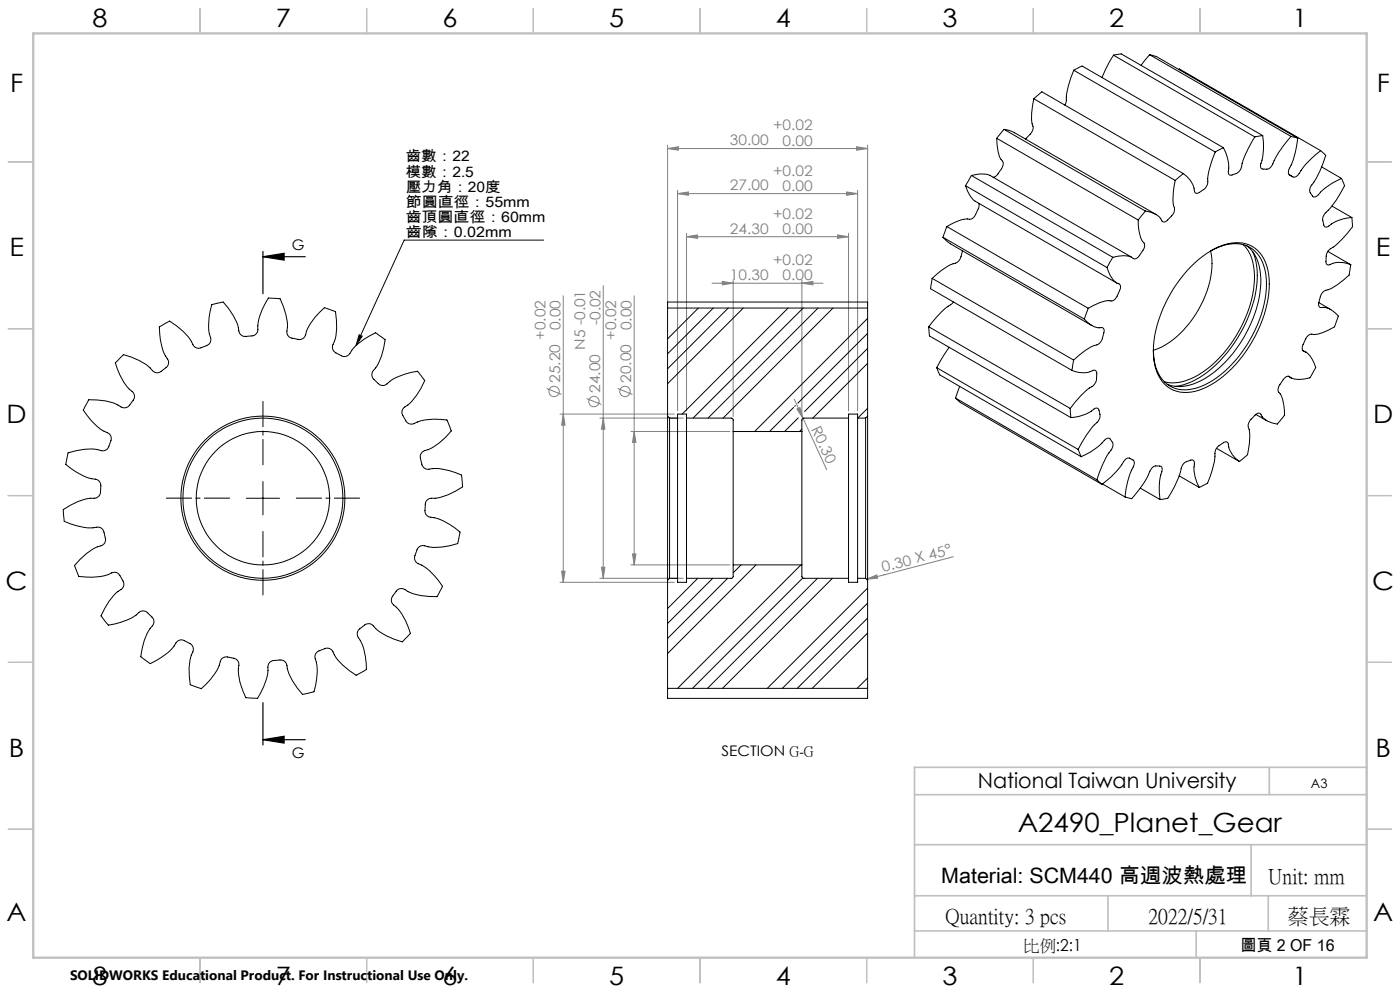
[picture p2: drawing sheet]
<svg xmlns="http://www.w3.org/2000/svg" width="420mm" height="297mm" viewBox="0 0 420 297" stroke-linecap="round" stroke-linejoin="round" font-family="sans-serif">
<g fill="none" stroke="#808080" stroke-width=".3">
<path d="M200.3 44.5l3.3-.5v1zM200.3 43.5v47.8M200.3 44.5h60M203.3 58l3.3-.5v1zM203.3 57v66.1M203.3 58h54M254 57.5l3.3 .5-3.3 .5zM257 44l3.3 .5-3.3 .5zM257.3 57v66.1M260.3 43.5v47.8M206 70.9l3.3-.5v1zM206 69.9v53.2"/>
<path d="M206 70.9h48.6M251.2 70.4l3.4 .5-3.4 .5zM254.6 69.9v53.2M169 88.6v85.9M181 85.6v87.7M190.3 88.6v80.7M213.6 84.9h33.3M216.7 84.3l3.3 .6-3.3 .5zM220 83.9v41M240.6 84.9l3.3-.6v1.1zM240.6 83.9v41M164 116.4l4.5 1.8"/>
<path d="M176 119.4l4.4 1.8M185.3 116.4l4.4 1.8M238.3 119.6l9.7 21.2M168 124.1h34.3M169 124.1l.5 3.3h-1zM180 125.3h25M181 125.3l.5 3.3h-1.1zM189.3 129.3h29.7M190.3 129.3l.5 3.3h-1zM239.1 122.6l.9-.4 .9 3.2zM168 174.5h34.3M168.5 171.2h1l-.5 3.3z"/>
<path d="M180 173.3h25M180.4 170h1.1l-.5 3.3zM189.3 169.3h29.7M189.8 166h1l-.5 3.3zM260 173.6l3-1.3 .3 1zM286 166.9l-26 6.7"/>
<circle cx="166.2" cy="117.3" r="1.55"/>
<circle cx="187.5" cy="117.3" r="1.55"/>
<circle cx="178.2" cy="120.3" r="1.55"/>
</g>
<path d="M163.1 72h-41.9l-14.4 31.5M107.7 100.3l1 .4-1.9 2.8zM73.9 149.3h10M78.9 144.3v10" fill="none" stroke="#000" stroke-width=".3"/>
<path d="M78.9 76.9l6.3-1v2.1zM78.9 76.9h12.7M78.9 75.3v12.7M78.9 210.6v12.7M78.9 221.7l6.3-1v2zM78.9 221.7h12.7" fill="none" stroke="#000" stroke-width=".35"/>
<path d="M78.9 139.3v-19M68.9 149.3h-19M78.9 159.3v19M88.9 149.3h19" fill="none" stroke="#000" stroke-width=".3" stroke-dasharray="30.5 1.3 1.3 1.3" stroke-dashoffset="22.9"/>
<g fill="none" stroke="#c0c0c0" stroke-width=".35">
<path d="M60 2.5v7.5M110 2.5v7.5M160 2.5v7.5M210 2.5v7.5M260 2.5v7.5M310 2.5v7.5M360 2.5v7.5M2.5 48.5h7.5M410 48.5h7.5M2.5 98.5h7.5M410 98.5h7.5M2.5 148.5h7.5"/>
<path d="M410 148.5h7.5M2.5 198.5h7.5M410 198.5h7.5M2.5 248.5h7.5M410 248.5h7.5M60 287v7.5M110 287v7.5M160 287v7.5M210 287v7.5M260 287v7.5M310 287v7.5M360 287v7.5"/>
</g>
<path d="M274.4 238.2h135.6M380.8 230v8.2M410 230h-135.6v56.9M274.4 253.1h135.6M375.3 253.1v15.4M274.4 279h135.7M274.4 268.5h135.6M332.4 268.5v10.5M358.8 279v8M380.5 268.5v10.5" fill="none" stroke="#c0c0c0" stroke-width=".5"/>
<path d="M10 10h400v277h-400z" fill="none" stroke="#c0c0c0" stroke-width=".7"/>
<g fill="#000">
<path d="M107.7 100.3l1 .4-1.9 2.8z"/>
<path d="M78.9 76.9l6.3-1v2.1zM78.9 221.7l6.3-1v2z"/>
</g>
<g fill="#808080">
<path d="M260 173.6l3-1.3 .3 1z"/>
<path d="M239.1 122.6l.9-.4 .9 3.2z"/>
<path d="M206 70.9l3.3-.5v1zM251.2 70.4l3.4 .5-3.4 .5zM203.3 58l3.3-.5v1zM254 57.5l3.3 .5-3.3 .5z"/>
<path d="M240.6 84.9l3.3-.6v1.1zM216.7 84.3l3.3 .6-3.3 .5z"/>
<path d="M190.3 129.3l.5 3.3h-1zM189.8 166h1l-.5 3.3zM181 125.3l.5 3.3h-1.1zM180.4 170h1.1l-.5 3.3z"/>
<path d="M169 124.1l.5 3.3h-1zM168.5 171.2h1l-.5 3.3z"/>
<path d="M200.3 44.5l3.3-.5v1zM257 44l3.3 .5-3.3 .5z"/>
</g>
<g fill="none" stroke="#000" stroke-width=".3">
<path d="M334 16.5l-1.3 2.2-2.1 4.5M334 16.5l2.4-.3 42.4 24.4M334 16.5l42.4 24.5M344.9 16.4l-2.6 3.2M344.9 16.4l2 .5 42.4 24.5M344.9 16.4l42.4 24.5M301.2 38.8l-2.2 2.6M301.2 38.8l2.3 .5 .8 .5 42.5 24.5M301.2 38.8l42.4 24.4M310.1 29.6a20 20 0 0 0-.5 7.5 3.4 3.4 0 0 1-1.4 4l-.6 .6M310.1 29.6l2.5-2.1 42.4 24.5M310.1 29.6l42.5 24.5"/>
<path d="M322.1 21.1a24.8 24.8 0 0 0-2.4 9.8l-.3 .6M322.1 21.1l2.5-1.3 42.4 24.5M322.1 21.1l42.5 24.4M353.6 20.8l.2-.1 42.4 24.5M289.7 55.7a8.5 8.5 0 0 0 2.8 4.6l42.5 24.5M289.7 55.7l42.4 24.5M291.4 52.6l-1.7 3.1M291.4 52.6a8 8 0 0 1 5.6 0l42.4 24.4M291.4 52.6l42.4 24.5M299 41.4a12.8 12.8 0 0 0 1.3 6.4 2.42 2.42 0 0 1-.4 3.5l-.3 .4a2.49 2.49 0 0 1-1.7 1.4M299 41.4l42.5 24.5M352.6 54.1a16 16 0 0 0-.2 8.8 6.2 6.2 0 0 1-3.2 3.6h-.4a5.8 5.8 0 0 0-5.2-3.3"/>
<path d="M355 52l-2.4 2.1M364.6 45.5a21.8 21.8 0 0 0-2.3 9.6 5.1 5.1 0 0 1-3.5 2.8l-.3-.2a7.9 7.9 0 0 0-3.5-5.7M367 44.3l-2.4 1.2M376.4 41a30.2 30.2 0 0 0-4.3 9.9 4.1 4.1 0 0 1-3.2 1.6l-.4-.6a11.9 11.9 0 0 0-1.5-7.6M378.8 40.6l-2.4 .4M378.8 40.6a18 18 0 0 1-.7 9 1.23 1.23 0 0 0 1.7 1.1 2.01 2.01 0 0 0 2-1.6l1.8-3.4 3.7-4.8M386.8 52.3l1 .6M387.3 40.9l2 .5M389.3 41.4a24.9 24.9 0 0 1-2.7 9.7 1.81 1.81 0 0 0 1.5 2l.7-.2 .5-.3a26.5 26.5 0 0 1 6.9-7.4M396.2 45.2l1.5 1.4a33.3 33.3 0 0 1-4.7 9.8 2.57 2.57 0 0 0 1.3 2.7l.7-.3a19.2 19.2 0 0 1 7.4-5.3M396.5 50l5.9 3.5M402.4 53.5l1 2.2a33.5 33.5 0 0 1-6.3 8.9 3.9 3.9 0 0 0 .4 3.4h.6a13.3 13.3 0 0 1 7.5-2.8"/>
<path d="M282.9 71.1l2.3 2M282.9 71.1l42.4 24.5M284.1 67.9l-1.2 3.2M284.1 67.9l42.4 24.5M285.2 73.1l42.4 24.5M288.7 75.2a5.6 5.6 0 0 1-1.8 3.6l-1.6 .5-1.4 .7-4.3 3.4M293.6 60.9a6 6 0 0 1-2.2 4.7 9.2 9.2 0 0 0-6 1.5l-1.3 .8M333.8 77.1l-1.7 3.1M339.4 77.1a5.7 5.7 0 0 0-3.9-.3l-1.7 .3M341.5 65.9a9.8 9.8 0 0 0 1.7 6.9 3.7 3.7 0 0 1-1.1 3.4 1.81 1.81 0 0 1-2.1 1.3l-.5-.4M343.6 63.2l-2.1 2.7M357.3 79.9a22 22 0 0 1 13.3-7.2 9 9 0 0 1 9.5 7.2 28.2 28.2 0 0 1-2.8 19.3 35 35 0 0 1-16.4 17.3 9.9 9.9 0 0 1-12.1-2 16.2 16.2 0 0 1-2.6-12.2 40.5 40.5 0 0 1 11.1-22.4z"/>
<path d="M363.2 75.2a12.4 12.4 0 0 1 11.7-1.1 11.3 11.3 0 0 1 5 9.6 37.2 37.2 0 0 1-12.4 27.5 18.8 18.8 0 0 1-13 5.6 9.4 9.4 0 0 1-8.2-8.7 4.6 4.6 0 0 1-.1-3.2 26.9 26.9 0 0 0 14.7-14.8 23.6 23.6 0 0 0 2.3-14.9zM373 73.3a13.5 13.5 0 0 1 3.3 10.5 37.9 37.9 0 0 1-16.6 28.5 13.2 13.2 0 0 1-10.4 2.1M374.1 73.7a12 12 0 0 1 4.1 9.8 37.5 37.5 0 0 1-16.6 29.9 12.9 12.9 0 0 1-11.4 1.8M375.8 75.5a24.5 24.5 0 0 1-.7 17.9 38.5 38.5 0 0 1-16.4 20.4l-3.6 1.5-2.5 .5M398.4 75.3l6.8 4M399.6 61.8l6 3.4M405.2 79.3l-.5 3.1a20.6 20.6 0 0 1-6.2 4.4 3.5 3.5 0 0 0-2.7 3.4 1.21 1.21 0 0 0 .6 2h1.3a6.2 6.2 0 0 1 3.8 2.5l-1.2 3.3a13.6 13.6 0 0 1-6.1 2.3 2.48 2.48 0 0 0-2.9 2.1l-.2 .5a1.82 1.82 0 0 0 0 2.4l1.1 .5a8.5 8.5 0 0 1 2.5 4.4l-1.7 3a8.4 8.4 0 0 1-5.5 .1M405.6 65.2l.2 2.7a25.8 25.8 0 0 1-7.3 7.3 5.1 5.1 0 0 0-.4 4.1l.4 .1a8 8 0 0 1 6.7-.1M200.3 92.3h60v32.4M209.5 92.3l-9.2 9.3M214 92.3l-13.7 13.7M218.5 92.3l-18.2 18.2"/>
<path d="M223 92.3l-22.7 22.7M236.4 92.3l-31.8 31.8M240.9 92.3l-33 33M245.4 92.3l-33 33M249.9 92.3l-33 33M260.3 92.2v-1.7h-60v34.2M260.3 95.4l-33.9 33.9M260.3 99.9l-20.9 20.9M278.6 97.9l.2 2.8 42.5 24.5M278.6 97.9l42.5 24.5M279.6 83.4l-.4 3.1 42.4 24.5M279.6 83.4l42.5 24.5"/>
<path d="M286 90.5l-.3 .4a21.5 21.5 0 0 0-7.1 7M325.3 95.6a6 6 0 0 0 5.5 2.6 2.34 2.34 0 0 1 .1 2.6l-.1 .2a3.2 3.2 0 0 1-3.1 2.7 23.1 23.1 0 0 0-5.6 4.2M326.5 92.4l-1.2 3.2M332.1 80.2a6.5 6.5 0 0 0 3.6 4.9 2.15 2.15 0 0 1-.2 2.8l-.2 .4a2.23 2.23 0 0 1-2.6 1.8 8.8 8.8 0 0 0-4.4 1.3l-1.8 1M395.6 90.7l3.6 2.1M36.1 107.2l1-.9 2.3 .7a15.1 15.1 0 0 1 6.9 4.5 3.2 3.2 0 0 0 3.2-1 2.01 2.01 0 0 0 .7-2.9l-1-1.7a21.3 21.3 0 0 1-1.4-7.9l3.1-1.8a16.8 16.8 0 0 1 7.4 7.7 3.3 3.3 0 0 0 3.5-.3 1.95 1.95 0 0 0 1.4-2.4l-.5-1.9-.1-1.9 .1-2.2 .8-3.9 3.5-.8 1.6 2a14.7 14.7 0 0 1 3.3 7.4 2.66 2.66 0 0 0 3 .8 2.05 2.05 0 0 0 2.5-2v-2a18.7 18.7 0 0 1 3.1-7.4l3.5 .2a19.2 19.2 0 0 1 2.2 8.6 2.2 2.2 0 0 0 1.4 3.2l1.4 .3a2.06 2.06 0 0 0 2.7-1.2l.6-1.9a19.5 19.5 0 0 1 5-6.3l3.3 1.2a18.6 18.6 0 0 1-.3 8.9 2.2 2.2 0 0 0 .5 3.5l1.2 .6a1.99 1.99 0 0 0 3-.5l1.1-1.6a19.9 19.9 0 0 1 6.6-4.6l2.8 2.1a16.3 16.3 0 0 1-3.8 9.9 3.3 3.3 0 0 0 1.6 3.1 1.94 1.94 0 0 0 2.8 .2l1.6-1.2 1.6-.9 2.1-.8 3.9-.8 2.1 2.7-1.1 2.3a15 15 0 0 1-5.4 6.1 3.2 3.2 0 0 0 .7 3.5 1.91 1.91 0 0 0 2.6 1l1.9-.8a19.9 19.9 0 0 1 8-.2l1.3 3.2a16.5 16.5 0 0 1-8.6 6.3 3.3 3.3 0 0 0-.3 3.5 1.93 1.93 0 0 0 2.2 1.7l2-.2a19.9 19.9 0 0 1 7.8 2l.3 3.5a15.8 15.8 0 0 1-10 3.5 3.2 3.2 0 0 0-1.3 3.1 1.93 1.93 0 0 0 1.7 2.5l1.9 .4a19.7 19.7 0 0 1 6.9 4.1l-.7 3.4a16.7 16.7 0 0 1-10.6 .6 3.2 3.2 0 0 0-2.1 2.8 1.87 1.87 0 0 0 .9 2.6l1.8 1a18 18 0 0 1 5.5 5.8l-1.7 3.1a18.7 18.7 0 0 1-8.8-1.5 2.22 2.22 0 0 0-3.4-.1l-.9 1.1a2 2 0 0 0 .1 3l1.5 1.4a19 19 0 0 1 3.5 7.1l-2.4 2.6a19.6 19.6 0 0 1-8-4 2.19 2.19 0 0 0-3.3-1.1l-1.1 .9a2.01 2.01 0 0 0-.8 2.9l1 1.7a18.4 18.4 0 0 1 1.4 7.9l-3 1.7a19.2 19.2 0 0 1-6.6-6.1 2.22 2.22 0 0 0-2.9-1.9l-.8 .3a2.21 2.21 0 0 0-2 2.7l.5 2a18.6 18.6 0 0 1-.9 7.9l-3.4 .8a19.6 19.6 0 0 1-4.6-7.6 2.2 2.2 0 0 0-2.2-2.7l-1.4 .1a2.03 2.03 0 0 0-2.2 2l-.1 2a20.9 20.9 0 0 1-3 7.4l-3.6-.2a16.9 16.9 0 0 1-2.1-10.4 3.3 3.3 0 0 0-3.1-1.7 1.93 1.93 0 0 0-2.4 1.3l-.7 1.9a20.4 20.4 0 0 1-5 6.2l-3.3-1.2a18.6 18.6 0 0 1 .3-8.9 2.2 2.2 0 0 0-.4-3.4l-1.3-.7a1.99 1.99 0 0 0-2.9 .5l-1.2 1.6a18.6 18.6 0 0 1-6.5 4.6l-2.9-2.1a18.4 18.4 0 0 1 2.8-8.4 2.2 2.2 0 0 0 .6-3.5l-1-.9a1.98 1.98 0 0 0-3-.4l-1.5 1.3a20.2 20.2 0 0 1-7.6 2.5l-2.2-2.8a19 19 0 0 1 5.1-7.3 2.22 2.22 0 0 0 1.6-2.9l-.7-1.3a2.14 2.14 0 0 0-2.8-1.4l-1.9 .8a20.4 20.4 0 0 1-8 .3l-1.2-3.3a18.9 18.9 0 0 1 6.9-5.6 2.18 2.18 0 0 0 2.3-2.6l-.3-1.4a1.97 1.97 0 0 0-2.3-1.9l-2 .2a19.9 19.9 0 0 1-7.7-2l-.3-3.5a18.4 18.4 0 0 1 8.2-3.4 2.24 2.24 0 0 0 3-1.8v-.9a2.23 2.23 0 0 0-1.6-3l-2-.3a20.7 20.7 0 0 1-6.9-4.1l.7-3.5a18.8 18.8 0 0 1 8.9-.9 2.21 2.21 0 0 0 3.3-1l.5-1.3a1.97 1.97 0 0 0-.9-2.8l-1.8-.9a20.9 20.9 0 0 1-5.4-5.9l1.6-3.1a18.1 18.1 0 0 1 8.8 1.6 2.24 2.24 0 0 0 3.5 0l.5-.7a2.18 2.18 0 0 0 .3-3.4l-1.5-1.3a19 19 0 0 1-3.6-7.2zM260.3 104.4l-18.9 18.9M260.3 108.9l-16.5 16.4M281 110.2l.9 2.2 42.4 24.5M281 110.2l42.4 24.5M284.8 104.1l-1.8 2.6-2 3.5M286.7 119.3l1.5 1.4 42.4 24.5"/>
<path d="M286.7 119.3l42.4 24.5M287.9 115.8l-1.2 3.5M321.6 111a7.8 7.8 0 0 0 6.7-.1 1.5 1.5 0 0 1 .7 2.1 2.95 2.95 0 0 1-1.4 2.8 19.7 19.7 0 0 0-6.5 6.6M322.1 107.9l-.5 3.1M386.5 112.7l.9 .6M387.4 113.3a1.42 1.42 0 0 0-2.4 .5l-.8 1.1a2.22 2.22 0 0 0-.1 3.1l.7 1.8 .5 3a2.92 2.92 0 0 1-1 3l-1.1 1.3a6.7 6.7 0 0 1-4.6-2.3l-.3-.6a1.27 1.27 0 0 0-2.1 .5 3.8 3.8 0 0 0-1.3 4.7l-.1 3.4-.5 3.5-2.5 2M390.8 104.9l1.1 .7M200.3 124.7v49.2M200.3 124.7l.6 .6M200.9 125.3v48M200.9 125.3h2.4M203.3 125.3v48"/>
<path d="M203.3 125.3v-1.2h2.7v1.2M206 125.3h13.5l.5 .5v3.5M206 125.3v48M220 129.3v40M220 129.3h20.6M238.1 122.1l-7.2 7.2M238.6 121.6l-.2 .2M239.5 125.2l-4.1 4.1M240.6 129.3v40M240.6 128.6l-.7 .7M254.6 125.3h-13.4l-.5 .2-.1 .4v3.4M254.6 125.3v48"/>
<path d="M254.6 125.3v-1.2h2.7v1.2M257.3 125.3v48M257.3 125.3h2.4M259.7 125.3v48M260.3 124.7v49.2M260.3 124.7l-.6 .6M260.3 122.4l-3 2.9M321.1 122.4l.2 2.8M321.3 125.2a12.7 12.7 0 0 0 7.3-2.9 1.15 1.15 0 0 1 1.3 1.5v.1a2.7 2.7 0 0 1-.8 2.7l-1.3 1.3-1.8 2.4-2.6 4.4M323.4 134.7l.9 2.2M324.3 136.9a19.5 19.5 0 0 0 7.5-5.4 1.31 1.31 0 0 1 1.9 .9 2.1 2.1 0 0 1-.4 2.5l-1.1 1.6-1.4 2.7-1.7 4.6M338.9 137.3l.1 .1"/>
<path d="M338.9 137.3a1.67 1.67 0 0 1 1.1 2.6l-.9 1.8a27.1 27.1 0 0 0-1.6 7.2M338.9 137.3a1.6 1.6 0 0 0-1.8 1.1l-2.3 3-4.2 3.8M364.9 134.4l6.9 3.9M371.8 138.3a7.5 7.5 0 0 1-3.5-5.6 1.66 1.66 0 0 0-2.1 .5l-.2 .1a3.2 3.2 0 0 0-1.5 3.4l-.2 1.7-.7 2.8-1.3 3.6-2.5 1.3M376.8 124.2l3.2 1.9M329.1 143.8l1.5 1.4M330.8 145.1l6.7 3.8M337.5 148.9l2 .6a32.5 32.5 0 0 0 6-9.2 2.66 2.66 0 0 1 3-.4l.2 .5a25.2 25.2 0 0 0-.7 9.3M342.1 146.3l5.9 3.4M353.8 142.6l6 3.5M359.8 146.1a11.9 11.9 0 0 1-1.5-7.6 1.02 1.02 0 0 0-1.7-.4l-.2 .1a2.69 2.69 0 0 0-2 2.2l-1.2 3.5-2.9 5.4-2.3 .4M200.3 173.9v32.4"/>
<path d="M200.9 173.3h2.4M200.9 173.3l-.6 .6M203.3 173.3v1.2h2.7v-1.2M209.3 173.3l-9 9.1M213.8 173.3l-13.5 13.6M218.3 173.3l-18 18M220 169.3v3.5l-.5 .5h-13.5M220 169.3h20.6M222.3 169.3l-2.3 2.4M226.8 169.3l-26.5 26.6M240.3 169.3l-37 37M240.6 169.3v3.4l.5 .6h13.5"/>
<path d="M240.8 173.2l-33 33.1M245.3 173.3l-33.1 33M249.7 173.3l-33 33M254.6 173.3v1.2h2.7v-1.2M257.3 173.3h2.4M259.7 173.3l.6 .6M260.3 173.9v32.4M260.3 176.2l-30.1 30.1M260.3 180.8l-25.6 25.5M260.3 185.2l-21.1 21.1M260.3 189.7l-16.6 16.6M200.3 206.3v3h60v-3"/>
<path d="M200.3 206.3h60M260.3 203.2l-3.2 3.1"/>
<circle cx="78.9" cy="149.3" r="24"/>
<circle cx="78.9" cy="149.3" r="24.6"/>
<circle cx="78.9" cy="149.3" r="20"/>
</g>
<text font-size="7.9" x="305.3" y="249.3">A2490_Planet_Gear</text>
<g font-size="7.6">
<text x="27.7" y="8.2">8</text>
<text x="82.7" y="8.2">7</text>
<text x="132.7" y="8.2">6</text>
<text x="182.7" y="8.2">5</text>
<text x="232.7" y="8.2">4</text>
<text x="282.7" y="8.2">3</text>
<text x="332.7" y="8.2">2</text>
<text x="387.7" y="8.2">1</text>
<text x="3" y="27.5">F</text>
<text x="413" y="27.5">F</text>
<text x="2.8" y="76.7">E</text>
<text x="412.8" y="76.7">E</text>
<text x="2" y="126.7">D</text>
<text x="412" y="126.7">D</text>
<text x="1.7" y="176.7">C</text>
<text x="411.7" y="176.7">C</text>
<text x="2.7" y="226.7">B</text>
<text x="412.7" y="226.7">B</text>
<text x="2" y="276">A</text>
<text x="412" y="276">A</text>
<text x="27.7" y="295.2">8</text>
<text x="82.7" y="295.2">7</text>
<text x="132.7" y="295.2">6</text>
<text x="182.7" y="295.2">5</text>
<text x="232.7" y="295.2">4</text>
<text x="282.7" y="295.2">3</text>
<text x="332.7" y="295.2">2</text>
<text x="387.7" y="295.2">1</text>
</g>
<g font-size="6.3">
<text x="293.3" y="236.3">National Taiwan University</text>
<text x="282.4" y="264.7">Material: SCM440 高週波熱處理</text>
<text x="380.5" y="264.6">Unit: mm</text>
<text x="283.7" y="276.6">Quantity: 3 pcs</text>
<text x="344.6" y="276.6">2022/5/31</text>
<text x="386.3" y="276.6">蔡長霖</text>
</g>
<g font-size="4.9">
<text x="307" y="285">比例:2:1</text>
<text x="372.1" y="285.1">圖頁 2 OF 16</text>
</g>
<g font-size="4.4" fill="#808080">
<text x="231.9" y="39.1">+0.02</text>
<text x="219" y="43.6">30.00</text>
<text x="234.7" y="43.6">0.00</text>
<text x="231.9" y="52.6">+0.02</text>
<text x="219" y="57.1">27.00</text>
<text x="234.7" y="57.1">0.00</text>
<text x="231.9" y="65.5">+0.02</text>
<text x="219" y="70">24.30</text>
<text x="234.7" y="70">0.00</text>
<text x="219" y="83.9">10.30</text>
<text x="231.9" y="79.5">+0.02</text>
<text x="234.7" y="84">0.00</text>
<text x="163.6" y="101.8" transform="rotate(-90 163.6 101.8)">+0.02</text>
<text x="168.1" y="99" transform="rotate(-90 168.1 99)">0.00</text>
<text x="180.1" y="97.5" transform="rotate(-90 180.1 97.5)">-0.02</text>
<text x="184.9" y="101.8" transform="rotate(-90 184.9 101.8)">+0.02</text>
<text x="189.4" y="99" transform="rotate(-90 189.4 99)">0.00</text>
<text x="175.6" y="104.8" transform="rotate(-90 175.6 104.8)">N5 -0.01</text>
<text x="168.1" y="114.7" transform="rotate(-90 168.1 114.7)">25.20</text>
<text x="180.1" y="117.8" transform="rotate(-90 180.1 117.8)">24.00</text>
<text x="189.4" y="114.7" transform="rotate(-90 189.4 114.7)">20.00</text>
<text x="243.2" y="128.4" transform="rotate(65 243.2 128.4)">R0.30</text>
<text x="265" y="171.4" transform="rotate(-15 265 171.4)">0.30 X 45°</text>
</g>
<g font-size="4.4">
<text x="121.7" y="48.4">齒數：22</text>
<text x="121.7" y="52.9">模數：2.5</text>
<text x="121.7" y="57.4">壓力角：20度</text>
<text x="121.7" y="62">節圓直徑：55mm</text>
<text x="121.7" y="66.5">齒頂圓直徑：60mm</text>
<text x="121.7" y="71">齒隙：0.02mm</text>
<text x="87.6" y="74.9">G</text>
<text x="87.6" y="227.2">G</text>
<text x="216.4" y="226.7">SECTION G-G</text>
</g>
<text font-size="4.1" x="21" y="293.7">SOLIDWORKS Educational Product. For Instructional Use Only.</text>
<text font-size="3.9" x="393.3" y="236.2">A3</text>
</svg>
